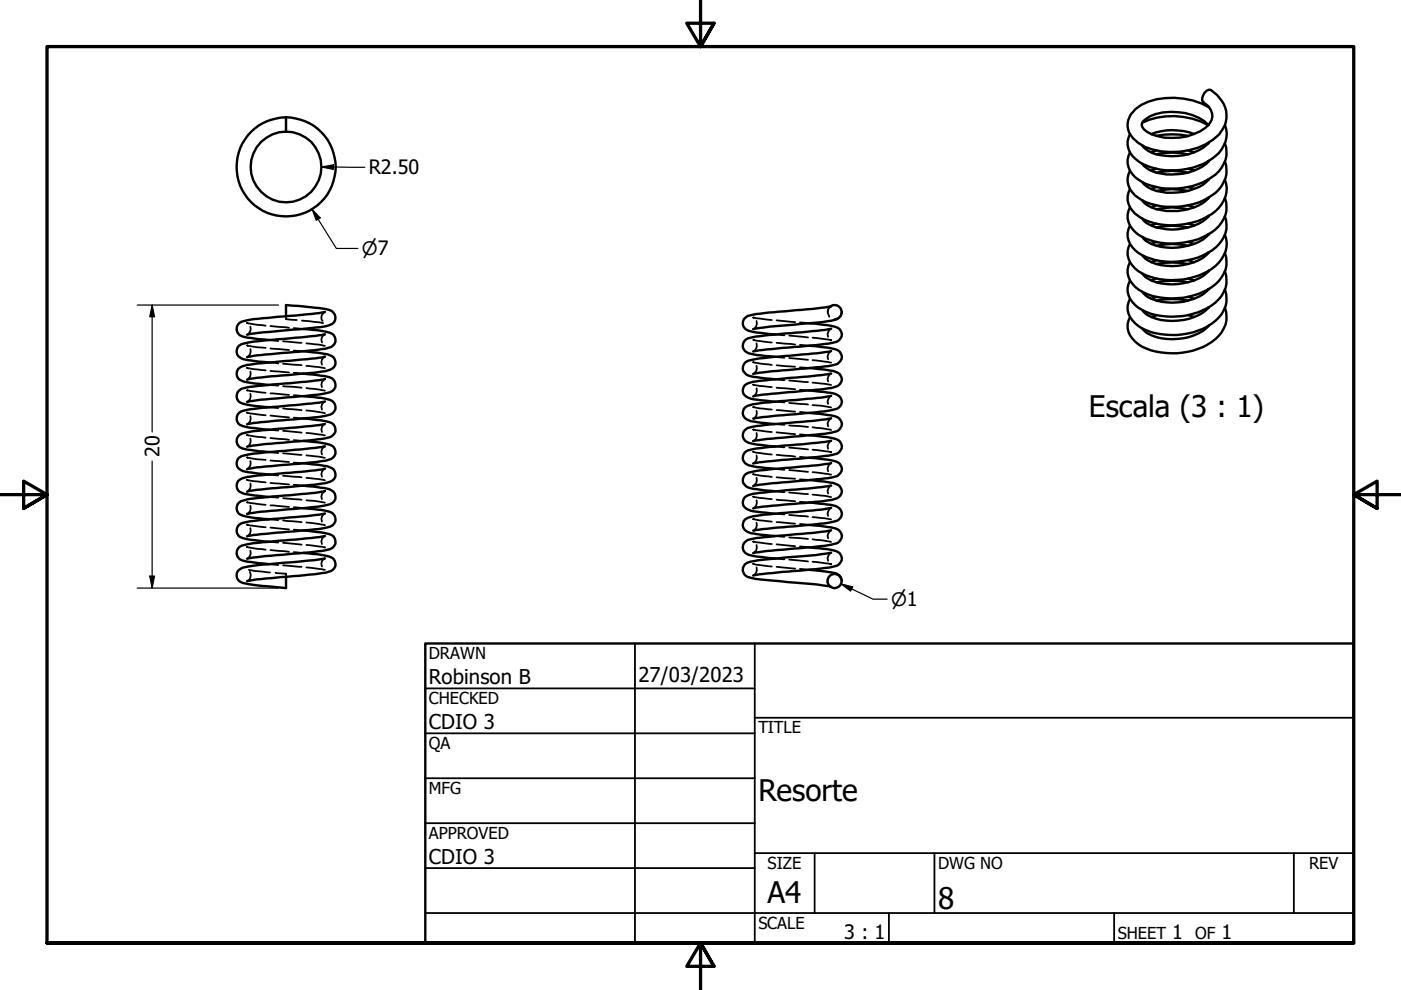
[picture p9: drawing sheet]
<svg xmlns="http://www.w3.org/2000/svg" width="297mm" height="210mm" viewBox="0 0 297 210" stroke-linecap="round" stroke-linejoin="round" font-family="sans-serif">
<!-- layer: Hidden (ANSI) -->
<g fill="none" stroke="#000" stroke-width=".38">
<path d="M52.5 68.5l3.8 .6M52.5 73.3l3.8 .5M52.5 78l3.8 .5M53.1 69.3a1.39 1.39 0 0 1-.7 1.7M53.1 74a1.39 1.39 0 0 1-.7 1.7M53.1 78.8a1.39 1.39 0 0 1-.7 1.7M57 76.9l2 .2M57 72.1l2 .2M57.3 69.1l4 .4M57.3 73.9l4 .3M57.3 78.6l4 .4M60 77.1l3.9 .3"/>
<path d="M60 72.4l3.9 .3M60.6 67.5v.2l2.3 .2M60.6 67v.3M62.3 69.6l2 .2M62.3 74.3l2 .2M62.3 79l2 .2M64 68l4.5 .5M65 77.6l3.9 .5M65 72.8l3.9 .5M68.9 75.6a1.45 1.45 0 0 0-.6 1.7M68.9 70.9a1.24 1.24 0 0 0-.6 1.7M68.9 66.1l-.2 .2a1.21 1.21 0 0 0-.3 1.7"/>
<path d="M159.8 67.3l3.8 .6M159.8 72l3.8 .6M159.8 76.8l3.8 .6M160.4 68a1.31 1.31 0 0 1-.7 1.8M160.4 72.8a1.39 1.39 0 0 1-.7 1.7M160.4 77.6a1.39 1.39 0 0 1-.7 1.7M164.3 75.7l2 .2M164.3 70.9l2 .2M164.7 67.9l3.9 .4M164.7 72.7l3.9 .4M164.7 77.4l3.9 .4M167.3 75.9l4 .4"/>
<path d="M167.3 71.2l4 .3M169.6 68.4l2 .2M169.6 73.1l2 .2M169.6 77.9l2 .1M172.3 76.4l3.9 .5M172.3 71.6l3.9 .5M175.6 65.7l-.1 .4M176 65a1.62 1.62 0 0 0-.2 2.2M176.2 79.2a1.21 1.21 0 0 0-.6 1.7M176.2 74.5a1.24 1.24 0 0 0-.6 1.7M176.2 69.7a1.24 1.24 0 0 0-.6 1.7M176.2 64.9l-.4 .3"/>
<path d="M178.5 66.1a1.55 1.55 0 0 1-1.6 1.6M52.5 82.8l3.8 .5M52.5 87.5l3.8 .5M52.5 92.2l3.8 .6M52.5 97l3.8 .5M53.1 83.5a1.31 1.31 0 0 1-.7 1.7M53.1 88.2a1.39 1.39 0 0 1-.7 1.8M53.1 93a1.39 1.39 0 0 1-.7 1.7M53.1 97.8a1.39 1.39 0 0 1-.7 1.7M57 95.9l2 .1M57 91.1l2 .2M57 86.3l2 .2"/>
<path d="M57 81.6l2 .2M57.3 83.4l4 .3M57.3 88.1l4 .4M57.3 92.9l4 .4M57.3 97.6l4 .4M60 96.1l3.9 .3M60 91.3l3.9 .4M60 86.6l3.9 .4M60 81.9l3.9 .3M62.3 83.8l2 .2M62.3 88.6l2 .1M62.3 93.3l2 .2"/>
<path d="M62.3 98.1l2 .1M65 96.6l3.9 .5M65 91.8l3.9 .5M65 87l3.9 .6M65 82.3l3.9 .5M68.9 99.3a1.45 1.45 0 0 0-.6 1.8M68.9 94.7a1.24 1.24 0 0 0-.6 1.7M68.9 89.9a1.24 1.24 0 0 0-.6 1.7M68.9 85.1a1.24 1.24 0 0 0-.6 1.7M68.9 80.4a1.45 1.45 0 0 0-.6 1.7M159.8 81.6l3.8 .5M159.8 86.3l3.8 .5"/>
<path d="M159.8 91.1l3.8 .5M159.8 95.9l3.8 .5M160.4 82.3a1.39 1.39 0 0 1-.7 1.7M160.4 87.1a1.28 1.28 0 0 1-.7 1.6M160.4 91.8a1.31 1.31 0 0 1-.7 1.7M160.4 96.6a1.39 1.39 0 0 1-.7 1.7M164.3 99.4l2 .2M164.3 94.7l2 .1M164.3 89.9l2 .2M164.3 85.2l2 .1M164.3 80.4l2 .2M164.7 82.2l3.9 .3"/>
<path d="M164.7 87l3.9 .3M164.7 91.7l3.9 .3M164.7 96.4l3.9 .4M167.3 99.7l4 .3M167.3 94.9l4 .4M167.3 90.2l4 .3M167.3 85.4l4 .4M167.3 80.7l4 .3M169.6 82.6l2 .2M169.6 87.3l2 .2M169.6 92.1l2 .2M169.6 96.9l2 .2"/>
<path d="M172.3 95.3l3.9 .6M172.3 90.6l3.9 .6M172.3 85.9l3.9 .5M172.3 81.1l3.9 .5M176.2 98.2a1.24 1.24 0 0 0-.6 1.7M176.2 93.4a1.24 1.24 0 0 0-.6 1.8M176.2 88.7h-.1a1.41 1.41 0 0 0-.5 1.7M176.2 83.9a1.45 1.45 0 0 0-.6 1.7M52.5 101.8l3.8 .5M52.5 106.5l3.8 .5M52.5 111.3l3.8 .5M52.5 116l3.8 .6"/>
<path d="M53.1 102.5a1.39 1.39 0 0 1-.7 1.7M53.1 107.2a1.31 1.31 0 0 1-.7 1.7M53.1 112a1.39 1.39 0 0 1-.7 1.7M53.1 116.7a1.39 1.39 0 0 1-.7 1.8M57 119.6l2 .2M57 114.8l2 .2M57 110.1l2 .2M57 105.4l2 .1M57 100.6l2 .2M57.3 102.4l4 .3M57.3 107.2l4 .3M57.3 111.9l4 .3"/>
<path d="M57.3 116.6l4 .4M60 119.9l3.9 .3M60 115.1l3.9 .4M60 110.3l3.9 .4M60 105.6l3.9 .4M60 100.9l3.9 .3M62.3 102.8l2 .2M62.3 107.5l2 .2M62.3 112.3l2 .2M62.3 117.1l2 .2M65 115.5l3.9 .5M65 110.8l3.9 .6"/>
<path d="M65 106.1l3.9 .5M65 101.3l3.9 .5M68.9 118.4a1.24 1.24 0 0 0-.6 1.7M68.9 113.6a1.24 1.24 0 0 0-.6 1.8M68.9 108.9a1.24 1.24 0 0 0-.6 1.7M68.9 104.1a1.45 1.45 0 0 0-.6 1.7M159.8 100.6l3.8 .5M159.8 105.3l3.8 .5M159.8 110.1l3.8 .5M159.8 114.8l3.8 .6M159.8 119.6l3.8 .5M160.4 101.3a1.39 1.39 0 0 1-.7 1.7"/>
<path d="M160.4 106.1a1.39 1.39 0 0 1-.7 1.7M160.4 110.8a1.28 1.28 0 0 1-.7 1.7M160.4 115.5a1.31 1.31 0 0 1-.7 1.8M164.3 118.4l2 .2M164.3 113.6l2 .2M164.3 108.9l2 .2M164.3 104.2l2 .2M164.7 101.2l3.9 .3M164.7 106l3.9 .3M164.7 110.7l3.9 .3M164.7 115.4l3.9 .4M167.3 118.7l4 .3"/>
<path d="M167.3 114l4 .3M167.3 109.2l4 .3M167.3 104.4l4 .3M169.6 101.6l2 .2M169.6 106.4l2 .1M169.6 111.1l2 .2M169.6 115.9l2 .1M172.3 119.1l3.9 .5M172.3 114.3l3.9 .6M172.3 109.6l3.9 .5M172.3 104.9l3.9 .5M172.3 100.1l3.9 .5"/>
<path d="M176.2 117.2a1.24 1.24 0 0 0-.6 1.7M176.2 112.4l-.1 .1a1.41 1.41 0 0 0-.5 1.6M176.2 107.7a1.45 1.45 0 0 0-.6 1.7M176.2 103a1.21 1.21 0 0 0-.6 1.6M52.8 120.8l4.5 .6M53 121.3a1.37 1.37 0 0 1-.6 1.9M58.4 121.4l2.2 .2v.3M60.6 122.1v.2M65 120.3l3.9 .5M160.4 120.3a1.39 1.39 0 0 1-.7 1.7M164.7 120.2l3.9 .4M169.6 120.6l2 .2"/>
<path d="M175.5 123.2l.1 .5M175.9 124.2l.3 .2h-.2"/>
</g>
<!-- layer: Visible (ANSI) -->
<g fill="none" stroke="#000" stroke-width=".51">
<path d="M60.6 24.9v3M242.2 26a15.7 15.7 0 0 1 14 .5M244.1 28.4a12.9 12.9 0 0 1 9.1 0M245.2 28.8a18 18 0 0 1 6.7 0M245.2 32.7a16.4 16.4 0 0 1 6.7 0M245.2 36.6a15 15 0 0 1 6.7 0M245.2 39.7l-1.1 .3M245.2 35.8l-1.1 .4M245.2 31.9l-1.1 .4M251.9 39.7l1.3 .3M251.9 35.8l1.3 .4M251.9 31.9l1.3 .4"/>
<path d="M256.1 30.4h.1M256.1 34.3h.1M256.1 38.1l.1 .1M256.2 38.1h.1M256.2 34.2v.1M256.2 30.3v.1M256.3 22.8a15.6 15.6 0 0 0-14.4-.5 4.8 4.8 0 0 0-2.7 5.2 6.7 6.7 0 0 0 5.2 4.2 15.1 15.1 0 0 0 14-3.2 5.9 5.9 0 0 0-2.1-9.5 2.15 2.15 0 0 0-1.4 2.3l.2 .4a3 3 0 0 1 .5 5.4 12 12 0 0 1-12.5 .8 1.49 1.49 0 0 1-.7-2.2 9.1 9.1 0 0 1 7.3-1.9 10.1 10.1 0 0 1 6.5 2.7M256.3 37.9a8.8 8.8 0 0 1-6.6 2.9 8.8 8.8 0 0 1-7.3-1.8l-.2-.4M256.3 34.1a10.5 10.5 0 0 1-7.8 2.9 8.3 8.3 0 0 1-6.1-1.9l-.2-.4M256.3 30.2a11.2 11.2 0 0 1-10 2.7 5.6 5.6 0 0 1-4.1-2.1M259.7 26.5a5.9 5.9 0 0 1-2.8 7.2 15.4 15.4 0 0 1-14.8 1 5.2 5.2 0 0 1-3-4.8l.5-1.5M259.7 30.4a5.9 5.9 0 0 1-2.8 7.2 15.4 15.4 0 0 1-14.8 1 5.2 5.2 0 0 1-3-4.7l.5-1.6"/>
<path d="M259.7 34.3a5.9 5.9 0 0 1-2.8 7.1 15.4 15.4 0 0 1-14.8 1.1 5.2 5.2 0 0 1-3-4.7l.5-1.6M259.7 38.1a6 6 0 0 1-2.8 7.3 15.6 15.6 0 0 1-14.8 .9 5.2 5.2 0 0 1-3-4.7l.5-1.6M245.2 40.5a15 15 0 0 1 6.7 0M245.2 44.4a15 15 0 0 1 6.7 0M245.2 48.2a15 15 0 0 1 6.7 0M245.2 52.1a15 15 0 0 1 6.7 0M245.2 56a18 18 0 0 1 6.7 0M245.2 59.9a18 18 0 0 1 6.7 0M245.2 59l-1.1 .5M245.2 55.2l-1.1 .4M245.2 51.3l-1.1 .4M245.2 47.4l-1.1 .4"/>
<path d="M245.2 43.5l-1.1 .4M251.9 59l1.3 .5M251.9 55.2l1.3 .4M251.9 51.3l1.3 .4M251.9 47.4l1.3 .4M251.9 43.5l1.3 .4M256.1 42l.1 .1M256.1 45.9h.1M256.1 49.8h.1M256.1 53.6l.1 .1M256.1 57.5l.1 .1M256.2 57.4v.1"/>
<path d="M256.2 53.6h.1M256.2 49.7v.1M256.2 45.8v.1M256.2 41.9v.1M256.3 57.4a10.5 10.5 0 0 1-7.8 2.9 7.7 7.7 0 0 1-6.3-2.3M256.3 53.5a10.5 10.5 0 0 1-7.8 2.9 7.7 7.7 0 0 1-6.3-2.3M256.3 49.6a10.5 10.5 0 0 1-7.8 2.9 7.7 7.7 0 0 1-6.3-2.2M256.3 45.8a10.5 10.5 0 0 1-7.8 2.9l-1.2-.1a7.6 7.6 0 0 1-4.9-1.9l-.2-.4M256.3 41.8a9.9 9.9 0 0 1-7.8 2.9 8.3 8.3 0 0 1-6.1-1.9l-.2-.3M259.7 42a6.4 6.4 0 0 1-3.7 7.8 15 15 0 0 1-14.6 0 4.4 4.4 0 0 1-1.8-5.9M259.7 45.9a6.4 6.4 0 0 1-3.7 7.7 15 15 0 0 1-14.6 0 4.4 4.4 0 0 1-1.8-5.8M259.7 49.8a5.8 5.8 0 0 1-2 6.6 15.2 15.2 0 0 1-16.3 1.1 4.4 4.4 0 0 1-1.8-5.8"/>
<path d="M259.7 53.6a6.5 6.5 0 0 1-3.7 7.8 16.3 16.3 0 0 1-13 .9 5.5 5.5 0 0 1-3.9-5.2l.5-1.5M259.7 57.5a6.5 6.5 0 0 1-3.7 7.8 16.3 16.3 0 0 1-13 .8 5.5 5.5 0 0 1-3.9-5.1l.5-1.5M60.6 67v-2.3l2.7 .2a27 27 0 0 1 7.1 1 1.64 1.64 0 0 1 .7 1.7 1.64 1.64 0 0 1-1.3 1.3l-2 .5-12 1.1-3.4 .5M64.3 69.8a19.1 19.1 0 0 1 6.1 1 1.57 1.57 0 0 1 .7 1.6 1.57 1.57 0 0 1-1.1 1.2 47.2 47.2 0 0 1-9 1.2l-6.6 .5-2 .4M64.3 74.5l5 .6a1.86 1.86 0 0 1 1.8 2.2 2.87 2.87 0 0 1-2.8 1.5l-13.9 1.3-2 .4M64.3 79.2a25.6 25.6 0 0 1 6.1 1 1.61 1.61 0 0 1 .8 1.6 1.61 1.61 0 0 1-1.2 1.4l-2.5 .5-12.2 1-2.9 .5M68.9 75.6l-2 .4-7.8 .7a39.2 39.2 0 0 0-7.8 1 1.61 1.61 0 0 0-1.1 1.6 1.61 1.61 0 0 0 1.2 1.5l2.6 .5 3 .3M68.9 70.9l-5 .6-6 .5a25.5 25.5 0 0 0-6.8 1.1 1.69 1.69 0 0 0-.9 1.9 1.69 1.69 0 0 0 1.7 1.2l5.1 .7M68.9 66.1l-2.9 .5-8.1 .7a25.5 25.5 0 0 0-6.8 1 1.69 1.69 0 0 0-.9 1.9 1.69 1.69 0 0 0 1.7 1.3l5.1 .6M171.6 68.6a19.1 19.1 0 0 1 6.1 1 1.61 1.61 0 0 1 .8 1.6 1.61 1.61 0 0 1-1.2 1.3l-1.7 .4-2.7 .3-10.2 .9-3 .4M171.6 73.3a19.1 19.1 0 0 1 6.1 1 1.61 1.61 0 0 1 .8 1.6 1.61 1.61 0 0 1-1.2 1.4 58.2 58.2 0 0 1-9 1l-4.7 .4-3.9 .6M171.6 78l5.1 .6a1.86 1.86 0 0 1 1.7 2.2 2.7 2.7 0 0 1-2.8 1.5l-13.9 1.4-2 .3"/>
<path d="M176 65a1.49 1.49 0 0 1 1.6-.2 1.49 1.49 0 0 1 .8 1.4M176.2 79.2l-5 .7-6 .5a25.5 25.5 0 0 0-6.8 1 1.59 1.59 0 0 0-.9 1.6 1.59 1.59 0 0 0 1.2 1.4l1.1 .3 4.5 .5M176.2 74.5l-2.9 .4-8.1 .7a25.5 25.5 0 0 0-6.8 1 1.69 1.69 0 0 0-.9 2 1.69 1.69 0 0 0 1.8 1.2l5 .6M176.2 69.7l-2.9 .4-8.1 .7a35.1 35.1 0 0 0-6.8 1.1 1.69 1.69 0 0 0-.9 1.9 1.69 1.69 0 0 0 1.8 1.2l5 .7M176.2 64.9l-3.9 .6-5.9 .5a38.9 38.9 0 0 0-8 1.1 1.69 1.69 0 0 0-.9 1.9 1.69 1.69 0 0 0 1.8 1.3l5 .6M178.5 66.1a2.09 2.09 0 0 1-2.2 1.9l-2 .3-11 1-3.6 .5M245.2 63.7a18 18 0 0 1 6.7 0M245.2 66.8l-1.1 .4M245.2 63l-1.1 .3M251.9 66.8l1.3 .4M251.9 62.9l1.3 .4M256.1 61.4h.1"/>
<path d="M256.1 65.2l.1 .1M256.2 65.2h.1M256.2 61.3v.1M256.3 69a11.3 11.3 0 0 1-10.1 2.7 5.8 5.8 0 0 1-4-2.1M256.3 65.1a11.3 11.3 0 0 1-10.1 2.8 5.8 5.8 0 0 1-4-2.1M256.3 61.2a10.8 10.8 0 0 1-9 2.9 7.1 7.1 0 0 1-5.1-2.2M259.7 61.4a6.5 6.5 0 0 1-3.7 7.8 15.6 15.6 0 0 1-13.9 .4 5.4 5.4 0 0 1-3-4.7l.5-1.6M259.7 65.2a6.5 6.5 0 0 1-3.7 7.9 15.6 15.6 0 0 1-13.9 .4 5.4 5.4 0 0 1-3-4.8l.5-1.5M64.3 84a19.1 19.1 0 0 1 6.1 1 1.61 1.61 0 0 1 .8 1.6 1.61 1.61 0 0 1-1.2 1.3l-2.5 .5-12.2 1.1-2.9 .5M64.3 88.7a19.1 19.1 0 0 1 6.1 1.1 1.61 1.61 0 0 1 .8 1.6 1.61 1.61 0 0 1-1.2 1.3 74.9 74.9 0 0 1-11.4 1.3l-6.2 .7M64.3 93.5a19.1 19.1 0 0 1 6.1 1 1.57 1.57 0 0 1 .7 1.6 1.57 1.57 0 0 1-1.1 1.3 47.2 47.2 0 0 1-9 1.1l-6.6 .6-2 .4M64.3 98.2l5 .6a1.86 1.86 0 0 1 1.8 2.2 2.87 2.87 0 0 1-2.8 1.5l-13.9 1.4-2 .3"/>
<path d="M68.9 99.3l-2 .4-7.8 .7a39.2 39.2 0 0 0-7.8 1 1.61 1.61 0 0 0-1.1 1.6 1.61 1.61 0 0 0 1.2 1.6l2.6 .5 3 .3M68.9 94.7l-5 .6-6 .5a25.5 25.5 0 0 0-6.8 1 1.69 1.69 0 0 0-.9 2 1.69 1.69 0 0 0 1.7 1.2l5.1 .6M68.9 89.9l-2.9 .4-8.1 .7a25.5 25.5 0 0 0-6.8 1 1.69 1.69 0 0 0-.9 2 1.69 1.69 0 0 0 1.7 1.2l5.1 .7M68.9 85.1l-2.9 .5-6.9 .6a38.9 38.9 0 0 0-8 1.1 1.69 1.69 0 0 0-.9 1.9 1.69 1.69 0 0 0 1.7 1.3l5.1 .6M68.9 80.4l-3.9 .5-5.9 .5a38.9 38.9 0 0 0-8 1.1 1.69 1.69 0 0 0-.9 2 1.69 1.69 0 0 0 1.7 1.2l2.1 .4 3 .2M171.6 82.8l4.5 .5a2.18 2.18 0 0 1 2.3 2.3 2.21 2.21 0 0 1-2.1 1.4l-16.6 1.7M171.6 87.5a25.6 25.6 0 0 1 6.1 1.1 1.61 1.61 0 0 1 .8 1.6 1.61 1.61 0 0 1-1.2 1.3l-2.5 .5-12.1 1.1-3 .4M171.6 92.3a19.1 19.1 0 0 1 6.1 1 1.61 1.61 0 0 1 .8 1.6 1.61 1.61 0 0 1-1.2 1.3l-1.7 .4-2.7 .3-10.2 .9-3 .5M171.6 97.1a19.1 19.1 0 0 1 6.1 1 1.61 1.61 0 0 1 .8 1.6 1.61 1.61 0 0 1-1.2 1.3 58.2 58.2 0 0 1-9 1.1l-4.6 .4-4 .5M176.2 98.2l-2.9 .5-8.1 .6a25.5 25.5 0 0 0-6.8 1.1 1.69 1.69 0 0 0-.9 1.9 1.69 1.69 0 0 0 1.8 1.2l5 .7M176.2 93.4l-2.9 .5-8.1 .7a35.1 35.1 0 0 0-6.8 1 1.69 1.69 0 0 0-.9 1.9 1.69 1.69 0 0 0 1.8 1.3l5 .6M176.2 88.7l-3.9 .6-5.9 .5a38.9 38.9 0 0 0-8 1 1.69 1.69 0 0 0-.9 2 1.69 1.69 0 0 0 1.8 1.2l5 .7"/>
<path d="M176.2 83.9l-2 .4-7.8 .7a39.2 39.2 0 0 0-7.8 1 1.61 1.61 0 0 0-1.1 1.6 1.61 1.61 0 0 0 1.2 1.5l2.7 .5 2.9 .3M64.3 103l4.5 .5a2.18 2.18 0 0 1 2.3 2.3 2.21 2.21 0 0 1-2.1 1.4l-4.5 .5-9.2 .8-2.9 .4M64.3 107.7a19.1 19.1 0 0 1 6.1 1 1.61 1.61 0 0 1 .8 1.7 1.61 1.61 0 0 1-1.2 1.3l-2.5 .5-12.2 1.1-2.9 .4M64.3 112.5a19.1 19.1 0 0 1 6.1 1 1.61 1.61 0 0 1 .8 1.6 1.61 1.61 0 0 1-1.2 1.3 74.9 74.9 0 0 1-11.4 1.3l-6.2 .8M64.3 117.3a19.1 19.1 0 0 1 6.1 1 1.57 1.57 0 0 1 .7 1.5 1.57 1.57 0 0 1-1.1 1.3 47.2 47.2 0 0 1-9 1.2l-6.6 .5-2 .4M68.9 118.4l-2.4 .4-11.1 .9-2.8 .4a2.76 2.76 0 0 0-2.4 1.3 1.83 1.83 0 0 0 1.9 2.3l3.5 .5 5 .5v-2.4M68.9 113.6l-2.9 .5-8.1 .7a25.5 25.5 0 0 0-6.8 1 1.69 1.69 0 0 0-.9 1.9 1.69 1.69 0 0 0 1.7 1.3l5.1 .6M68.9 108.9l-3.9 .5-5.9 .6a38.9 38.9 0 0 0-8 1 1.69 1.69 0 0 0-.9 2 1.69 1.69 0 0 0 1.7 1.2l5.1 .6M68.9 104.1l-2 .4-7.8 .7a38.9 38.9 0 0 0-8 1.1 1.69 1.69 0 0 0-.9 1.9 1.69 1.69 0 0 0 1.7 1.2l2.1 .4 3 .3M171.6 101.8l5.1 .6a1.86 1.86 0 0 1 1.7 2.2 2.7 2.7 0 0 1-2.8 1.5l-4.8 .6-9.1 .7-2 .4M171.6 106.5l4.5 .5a2.18 2.18 0 0 1 2.3 2.3 2.21 2.21 0 0 1-2.1 1.4l-16.6 1.8M171.6 111.3a25.6 25.6 0 0 1 6.1 1 1.61 1.61 0 0 1 .8 1.6 1.61 1.61 0 0 1-1.2 1.3l-2.5 .5-12.1 1.1-3 .5"/>
<path d="M171.6 116a19.1 19.1 0 0 1 6.1 1.1 1.61 1.61 0 0 1 .8 1.6 1.61 1.61 0 0 1-1.2 1.3l-1.7 .4-2.7 .3-10.2 .9-3 .4M176.2 117.2h-.1a66.4 66.4 0 0 1-9.7 1l-5.6 .6a5.4 5.4 0 0 0-2.9 .9 1.71 1.71 0 0 0-.3 1.8 1.71 1.71 0 0 0 1.7 1l7.6 .9a59.2 59.2 0 0 1 9.1 1M176.2 112.4l-3.9 .6-5.9 .5a38.9 38.9 0 0 0-8 1.1 1.69 1.69 0 0 0-.9 1.9 1.69 1.69 0 0 0 1.8 1.3l5 .6M176.2 107.7l-2 .3-7.8 .7a39.2 39.2 0 0 0-7.8 1.1 1.61 1.61 0 0 0-1.1 1.6 1.61 1.61 0 0 0 1.2 1.5l2.7 .5 2.9 .2M176.2 103l-5 .6-6 .5a25.5 25.5 0 0 0-6.8 1 1.59 1.59 0 0 0-.9 1.7 1.59 1.59 0 0 0 1.2 1.3l1.1 .3 4.5 .5M171.6 120.8l4.4 .5a2.32 2.32 0 0 1 2.5 1.9"/>
<circle cx="60.6" cy="35.4" r="7.5"/>
<circle cx="60.7" cy="35.4" r="10.5"/>
<circle cx="176.9" cy="123.2" r="1.49"/>
</g>
<!-- layer: Border (ANSI) -->
<path d="M148.5 -.1v10l-2.9-5h5.8l-2.9 5 2.9-5M0 104.9h10l-5-2.9v5.8l5-2.9-5 2.9M297 104.9h-10l5-2.9v5.8l-5-2.9 5 2.9M10 199.9v-190h277v190h-277h277M151.4 204.9l-2.9-5 2.9 5h-5.8l2.9-5v10" fill="none" stroke="#000" stroke-width=".7"/>
<!-- layer: Title (ANSI) -->
<g fill="none" stroke="#000" stroke-width=".38">
<path d="M134.6 136.4v63.5M160 136.4v63.5M90.2 146h69.8M90.2 155.5h69.8M160 152.2h127M90.2 165h69.8M90.2 174.5h69.8M90.2 193.6h196.8M90.2 184.1h69.8M160 180.9h127M172.7 180.9v12.7M188.5 193.6v6.3"/>
<path d="M198.1 180.9v12.7M236.2 193.6v6.3M274.3 180.9v12.7"/>
</g>
<path d="M90.2 136.4h196.8v63.5h-196.8z" fill="none" stroke="#000" stroke-width=".51"/>
<!-- layer: Dimension (ANSI) -->
<path d="M68.1 35.4l2.6-.4v.9zM68.1 35.4l9.2 .1M66.2 44.4l1.7 1.8-.8 .5zM66.2 44.4l5.1 8.3h4.6M29.1 64.7h30M32.3 64.7l.5 2.5h-1.1zM32.3 64.7v26.9M32.3 97.8v26.9M29.1 124.7h30M31.7 122.1h1.1l-.5 2.6zM178.3 123.8l2.5 .6-.5 .9zM178.3 123.8l6.8 3.2h3" fill="none" stroke="#000" stroke-width=".25"/>
<g fill="#000">
<path d="M68.1 35.4l2.6-.4v.9z" fill-rule="evenodd"/>
<path d="M66.2 44.4l1.7 1.8-.8 .5z" fill-rule="evenodd"/>
<path d="M32.3 64.7l.5 2.5h-1.1z" fill-rule="evenodd"/>
<path d="M31.7 122.1h1.1l-.5 2.6z" fill-rule="evenodd"/>
<path d="M178.3 123.8l2.5 .6-.5 .9z" fill-rule="evenodd"/>
</g>
<g font-size="6.3">
<text x="230.9" y="88.4">Escala (3 : 1)</text>
<text x="160.8" y="169.8">Resorte</text>
<text x="162.8" y="191.4">A4</text>
<text x="198.9" y="192.7">8</text>
</g>
<g font-size="4.3">
<text x="90.9" y="145.1">Robinson B</text>
<text x="135.4" y="144.5">27/03/2023</text>
<text x="90.9" y="154.6">CDIO 3</text>
<text x="90.9" y="183.2">CDIO 3</text>
</g>
<g font-size="4.2">
<text x="78.2" y="37">R2.50</text>
<text x="33.8" y="96.9" transform="rotate(-90 33.8 96.9)">20</text>
<text x="179" y="199.1">3 : 1</text>
<text x="248.5" y="199.1">1</text>
<text x="259" y="199.1">1</text>
</g>
<g font-size="3.9">
<text x="76.7" y="54.1">⌀7</text>
<text x="188.9" y="128.5">⌀1</text>
</g>
<g font-size="3.5">
<text x="90.9" y="139.7">DRAWN</text>
<text x="90.9" y="149.3">CHECKED</text>
<text x="160.8" y="155.5">TITLE</text>
<text x="90.9" y="158.8">QA</text>
<text x="90.9" y="168.3">MFG</text>
<text x="90.9" y="177.8">APPROVED</text>
<text x="162.8" y="184.2">SIZE</text>
<text x="198.9" y="184.2">DWG NO</text>
<text x="277.6" y="184.2">REV</text>
<text x="160.8" y="196.9">SCALE</text>
<text x="237" y="199.1">SHEET</text>
<text x="253.4" y="199.1">OF</text>
</g>
</svg>
